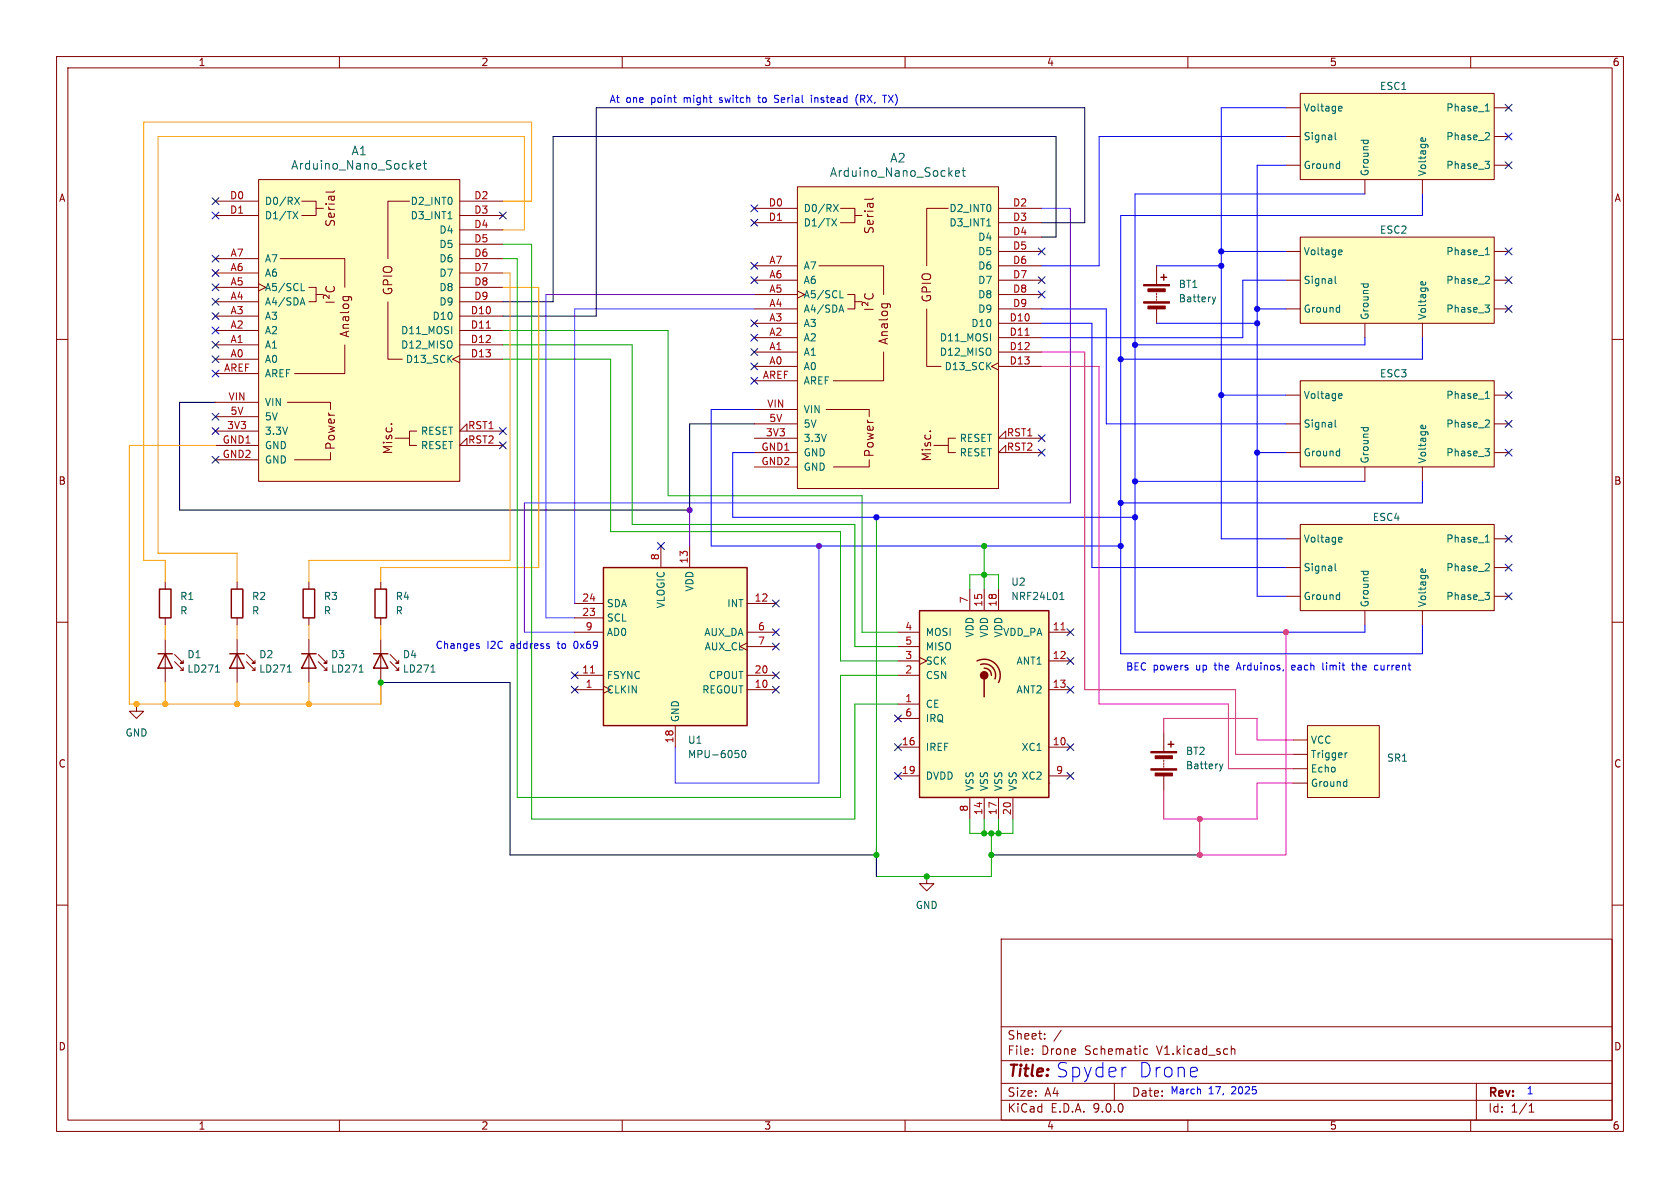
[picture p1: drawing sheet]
<svg xmlns="http://www.w3.org/2000/svg" width="297mm" height="210mm" viewBox="0 0 297 210" stroke-linecap="round" stroke-linejoin="round" font-family="sans-serif">
<g fill="none" stroke="#840000" stroke-width=".18">
<path d="M10 10h277v190h-277zM12 12h273v186h-273zM60 10v2M110 10v2M160 10v2M210 10v2M260 10v2M10 60h2M285 60h2M10 110h2M29.2 102.9v1.2M29.2 109.2v1.3"/>
<path d="M29.2 113v7.7M30.9 115.7l1.5 1.5h-.5h.5v-.5M30.9 117l1.5 1.5h-.5M32.4 118v.5M41.9 102.9v1.2M41.9 109.2v1.3M41.9 113v7.7M43.6 115.7l1.5 1.5h-.5h.5v-.5M43.6 117l1.5 1.5h-.5M45.1 118v.5M54.6 102.9v1.2M54.6 109.2v1.3"/>
<path d="M67.3 102.9v1.2M67.3 109.2v1.3M67.3 113v7.7M69 115.7l1.5 1.5h-.5h.5v-.5M69 117l1.5 1.5h-.5M70.5 118v.5M285 110h2M24.1 124.5v1.2h1.3l-1.3 1.3-1.2-1.3h1.2M24.1 124.5h.1M205.7 129.5v3.3M205.7 134.4v.2M205.7 134.9v.2"/>
<path d="M205.7 135.4v.2M205.7 137.2v2.5M10 160h2M177 166h108v32h-108zM285 160h2M60 198v2M110 198v2M160 198v2M177 194.5h108M177 191.5h108M177 187.5h108M177 181.5h108"/>
<path d="M182.5 186.3v.1M182.5 185.5v.1M184.7 183.6v.1M184.7 182.8v.1M187.6 182.1l-1.3 2M197 191.5v3M202.2 186.3l.3 .1 .4-.1M202.9 185.5l-.4-.1-.3 .1M210 198v2M217.7 185.5l.2-.1 .3 .1 .1 .9M260 198v2M261 191.5v6.5"/>
<path d="M270.3 196.6h.9M270.3 195.5l.4-.4v1.5"/>
</g>
<g fill="#840000" stroke="#840000" stroke-width=".18">
<path d="M203.5 132.8h4.5v.3h-4.5z"/>
<path d="M203.5 135.9h4.5v.2h-4.5z"/>
<path d="M204.2 133.6h3.1v.5h-3.1z"/>
<path d="M204.2 136.7h3.1v.5h-3.1z"/>
</g>
<path d="M27.9 115.6h2.6M28.2 104.1h2v5.1h-2zM29.2 115.6l1.3 2.5h-2.6zM40.6 115.6h2.6M40.9 104.1h2v5.1h-2zM41.9 115.6l1.3 2.5h-2.6zM53.6 104.1h2v5.1h-2zM66 115.6h2.6M66.3 104.1h2v5.1h-2zM67.3 115.6l1.3 2.5h-2.6zM206.5 131.6h1M207 131.1v1" fill="none" stroke="#840000" stroke-width=".25"/>
<path d="M38.1 118.8h.7M50.8 118.8h.7M76.2 118.8h.7M215.6 135.1l.3 .8M215.9 135.9l-.2 .4M216.2 135.1l-.3 .8" fill="none" stroke="#006464" stroke-width=".18"/>
<path d="M45.7 31.8h35.6v53.3h-35.6z" fill="#ffffc2"/>
<g fill="none" stroke="#840000" stroke-width=".18">
<path d="M38.1 35.6h7.6M38.1 38.1h7.6M45.7 31.8h35.6v53.3h-35.6zM53.3 35.6h2.6v2.5h-2.6M55.9 36.8h1.2M59.1 33.7l-.2 .3h-1.3M72.4 35.6h-3.8v10.1M81.3 35.6h7.6M81.3 38.1h7.6M38.1 45.7h7.6M38.1 48.3h7.6M38.1 50.8h7.6"/>
<path d="M38.1 53.3h7.6M38.1 55.9h7.6M38.1 58.4h7.6M45.7 50.2l1.3 .6-1.3 .6M49.5 45.7h11.5v5.1M54.6 50.8h1.3v2.5h-1.3M55.9 52.1h1.2M57.6 53.4h1.5M57.7 50.7a.61 .61 0 0 0 0 .7 .61 .61 0 0 0 .8 .2 .57 .57 0 0 0 .5-.3 .57 .57 0 0 0 0-.6M58.2 52.2v.6l-.5-.5a.31 .31 0 0 0-.5 .1v.4M60.6 52.4h1.3l.2 .2M60.7 52.4l-.1 .2"/>
<path d="M61.6 52.4l.1 .2M68.6 53.3v10.2h2.5M81.3 45.7h7.6M81.3 48.3h7.6M81.3 50.8h7.6M81.3 53.3h7.6M81.3 55.9h7.6M81.3 58.4h7.6M81.3 40.6h7.6M81.3 43.2h7.6M38.1 61h7.6M38.1 63.5h7.6"/>
<path d="M38.1 66h7.6M38.1 71.1h7.6M38.1 73.7h7.6M38.1 76.2h7.6M38.1 78.7h7.6M50.8 71.1h7.6v1.3M61 61v5h-8.9M69.1 75h.2M69.8 77.5h2.6M73.7 76.2h-1.3v2.5h1.3M81.3 62.9l-1.3 .6 1.3 .6M81.3 61h7.6"/>
<path d="M81.3 63.5h7.6M82.5 76.2v-1.3l-1.2 1.3h7.6M82.5 78.7v-1.2l-1.2 1.2h7.6M38.1 81.3h7.6M58.4 80v1.3h-6.3"/>
</g>
<path d="M51.8 37.4l.8 1.3M52.1 34.9l.8 1.2M52.6 37.4l-.8 1.3M52.9 34.9l-.8 1.2M73.7 29.4l.7-.1-.1-.3-.4-.1-.2 .2v.7h.6M74.8 28.9h.6M75 28.4v1.3l.4 .2M79.2 38.7h.7M53.2 53.6h.6M53.2 51.4h.7M53.5 52.6l.4 1.3" fill="none" stroke="#006464" stroke-width=".18"/>
<path d="M86 58h.7" fill="none" stroke="#a90000" stroke-width=".18"/>
<path d="M106.7 100.3h25.4v28h-25.4z" fill="#ffffc2"/>
<path d="M106.7 100.3h25.4v28h-25.4z" fill="none" stroke="#840000" stroke-width=".25"/>
<g fill="none" stroke="#840000" stroke-width=".18">
<path d="M116.8 96.5v3.8M121.9 96.5v3.8M101.6 106.7h5.1M101.6 109.2h5.1M101.6 111.8h5.1M101.6 119.4h5.1M132.1 113.7l-1.3 .6 1.3 .6M132.1 106.7h5.1M132.1 111.8h5.1M132.1 119.4h5.1M132.1 114.3h5.1M101.6 121.9h5.1"/>
<path d="M119.4 128.3v3.8M132.1 121.9h5.1"/>
</g>
<path d="M104.4 119h.7" fill="none" stroke="#a90000" stroke-width=".18"/>
<path d="M130 132.7h.6M130.5 133.2l.1 .2-.1 .5M131.3 132.7h.1a.68 .68 0 0 1 .5 .6 .68 .68 0 0 1-.5 .6 .84 .84 0 0 1-.1-1.2z" fill="none" stroke="#006464" stroke-width=".18"/>
<path d="M162.6 108h22.8v33h-22.8z" fill="#ffffc2"/>
<path d="M162.6 108h22.8v33h-22.8zM172.7 116.8a2.84 2.84 0 0 1 3.3 .6 2.84 2.84 0 0 1 .5 3.3M173.4 117.5a1.99 1.99 0 0 1 2 .4 1.99 1.99 0 0 1 .5 2.1M174 118.1a1.23 1.23 0 0 1 1.3 1.3M174 120v3.2" fill="none" stroke="#840000" stroke-width=".25"/>
<circle cx="174" cy="119.4" r=".63" fill="#840000" stroke="#840000" stroke-width=".25"/>
<g fill="none" stroke="#840000" stroke-width=".18">
<path d="M158.7 111.8h3.9M158.7 114.3h3.9M158.7 116.8h3.9M158.7 119.4h3.9M162.6 116.2l1.2 .6-1.2 .7M171.4 104.1v3.9M174 104.1v3.9M176.5 104.1v3.9M185.4 111.8h3.8M185.4 116.8h3.8M158.7 124.5h3.9M158.7 127h3.9"/>
<path d="M158.7 132.1h3.9M158.7 137.2h3.9M185.4 138.4h.1M185.4 132.1h3.8M185.4 137.2h3.8M185.4 121.9h3.8M171.4 141v3.8M174 141v3.8M176.5 141v3.8M179.1 141v3.8"/>
</g>
<path d="M187.6 111.3h.7" fill="none" stroke="#a90000" stroke-width=".18"/>
<path d="M187.4 106h.7M187.5 105l.2-.3v1.3" fill="none" stroke="#006464" stroke-width=".18"/>
<path d="M141 33h35.5v53.4h-35.5z" fill="#ffffc2"/>
<g fill="none" stroke="#840000" stroke-width=".18">
<path d="M133.3 36.8h7.7M133.3 39.4h7.7M141 33h35.5v53.4h-35.5zM148.6 36.8h2.5v2.6h-2.5M151.1 38.1h1.3M154.4 35l-.3 .2h-1.3M167.6 36.8h-3.8v10.2M176.5 36.8h7.6M176.5 39.4h7.6M133.3 47h7.7M133.3 49.5h7.7M133.3 52.1h7.7"/>
<path d="M133.3 54.6h7.7M133.3 57.2h7.7M133.3 59.7h7.7M141 51.4l1.2 .7-1.2 .6M144.8 47h11.4v5.1M149.9 52.1h1.2v2.5h-1.2M151.1 53.3h1.3M152.8 54.7h1.6M153 51.9a.61 .61 0 0 0 0 .8 .61 .61 0 0 0 .7 .2 .57 .57 0 0 0 .6-.3 .57 .57 0 0 0-.1-.7M153.4 53.4v.6l-.5-.5a.31 .31 0 0 0-.5 .2l.1 .3M155.9 53.7h1.2l.2 .1M156 53.7l-.1 .1"/>
<path d="M156.8 53.7l.1 .1M163.8 54.6v10.2h2.6M176.5 47h7.6M176.5 49.5h7.6M176.5 52.1h7.6M176.5 54.6h7.6M176.5 57.2h7.6M176.5 59.7h7.6M176.5 41.9h7.6M176.5 44.5h7.6M133.3 62.2h7.7M133.3 64.8h7.7"/>
<path d="M133.3 67.3h7.7M133.3 72.4h7.7M133.3 74.9h7.7M133.3 77.5h7.7M146 72.4h7.7v1.3M156.2 62.2v5.1h-8.9M164.4 76.2h.1M165.1 78.7h2.5M168.9 77.5h-1.3v2.5h1.3M176.5 64.1l-1.2 .7 1.2 .6M176.5 62.2h7.6M176.5 64.8h7.6"/>
<path d="M177.8 77.5v-1.3l-1.3 1.3h7.6M133.3 80h7.7M133.3 82.6h7.7M153.7 81.3v1.3h-6.4M177.8 80v-1.3l-1.3 1.3h7.6M54.6 113v7.7M56.3 115.7l1.5 1.5h-.5h.5v-.5M56.3 117l1.5 1.5h-.5M57.8 118v.5M163.8 154.9v1.3h1.3l-1.3 1.3-1.2-1.3h1.2M163.8 154.9h.1"/>
</g>
<path d="M147 38.7l.9 1.2M147.3 36.1l.9 1.3M147.9 38.7l-.9 1.2M148.2 36.1l-.9 1.3M168.9 30.7l.7-.2v-.3h-.5l-.2 .2 .1 .7h.6M170.1 30.2h.6M170.3 29.7v1.3l.4 .2M174.4 39.9h.8M148.4 54.8h.6M148.5 52.6h.6M148.7 53.9l.5 1.3M63.5 118.8h.7" fill="none" stroke="#006464" stroke-width=".18"/>
<path d="M181.2 59.3h.7" fill="none" stroke="#a90000" stroke-width=".18"/>
<path d="M53.3 115.6h2.6M54.6 115.6l1.3 2.5h-2.6z" fill="none" stroke="#840000" stroke-width=".25"/>
<path d="M229.9 92.7h34.3v15.3h-34.3z" fill="#ffffc2"/>
<path d="M227.3 95.3h2.6M229.9 92.7h34.3v15.3h-34.3zM264.2 95.3h2.5M227.3 100.3h2.6M227.3 105.4h2.6M241.3 108v2.5M251.5 108v2.5M264.2 100.3h2.5M264.2 105.4h2.5" fill="none" stroke="#840000" stroke-width=".18"/>
<g fill="none" stroke="#006464" stroke-width=".18">
<path d="M236 99.6v1.1l.2 .2M236.8 95h.4l.1 .3-.7 .1M237.2 95.8h-.4M262.6 95.8h.7M262.8 94.7l.1-.1v1.2M263.1 99.6l.2 .3-.1 .3-.7 .7h.8M236.7 105.1l.1 .1M236.8 104.7v1.3M236.8 105.9l-.1 .1M240.6 101h1.3M241.1 101l-.1 .1M241.8 101l.1 .1"/>
<path d="M251.2 101l.1-.4h.2l.1 .6M252 100.6v.4M262.5 104.7h.8l-.4 .5M263.1 105.2l.2 .2v.3l-.2 .3"/>
</g>
<path d="M229.9 67.3h34.3v15.3h-34.3z" fill="#ffffc2"/>
<g fill="none" stroke="#840000" stroke-width=".18">
<path d="M204.5 47v3.3M204.5 51.8v.3M204.5 52.3v.3M204.5 52.8v.3M204.5 54.6v2.6M227.3 69.9h2.6M227.3 74.9h2.6M229.9 67.3h34.3v15.3h-34.3zM264.2 69.9h2.5M264.2 74.9h2.5M227.3 80h2.6M241.3 82.6v2.5"/>
<path d="M251.5 82.6v2.5M264.2 80h2.5"/>
</g>
<g fill="none" stroke="#006464" stroke-width=".18">
<path d="M214.3 52.5l.3 .8M214.6 53.3l-.2 .4M214.9 52.5l-.3 .8M236 74.2v1.1l.2 .2M236.7 79.7l.1 .1M236.8 69.6h.4l.1 .3-.7 .1M236.8 79.3v1.3M237.2 70.4h-.4M240.6 75.6h1.3M241.1 75.6l-.1 .1M241.8 75.6l.1 .1M251.2 75.6l.1-.4h.2l.1 .6"/>
<path d="M252 75.2v.4M262.5 79.3h.8l-.4 .5M262.6 70.4h.7M262.8 69.3l.1-.1v1.2M263.1 74.2l.2 .3-.1 .3-.7 .7h.8M263.1 79.8l.2 .2v.3l-.2 .3M236.8 80.5l-.1 .1"/>
</g>
<g fill="#840000" stroke="#840000" stroke-width=".18">
<path d="M202.2 50.3h4.6v.2h-4.6z"/>
<path d="M202.2 53.3h4.6v.3h-4.6z"/>
<path d="M202.9 51.1h3.1v.5h-3.1z"/>
<path d="M202.9 54.1h3.1v.5h-3.1z"/>
</g>
<path d="M205.2 49h1M205.7 48.5v1" fill="none" stroke="#840000" stroke-width=".25"/>
<path d="M229.9 16.5h34.3v15.3h-34.3z" fill="#ffffc2"/>
<path d="M227.3 19.1h2.6M229.9 16.5h34.3v15.3h-34.3zM264.2 19.1h2.5M227.3 24.1h2.6M227.3 29.2h2.6M241.3 31.8v2.5M251.5 31.8v2.5M264.2 24.1h2.5M264.2 29.2h2.5" fill="none" stroke="#840000" stroke-width=".18"/>
<g fill="none" stroke="#006464" stroke-width=".18">
<path d="M236.8 18.8h.4l.1 .3-.7 .1M237.2 19.6h-.4M262.6 19.6h.7M262.8 18.5l.1-.1v1.2M236 23.4v1.1l.2 .2M236.7 28.9l.1 .1M236.8 28.5v1.3M236.8 29.7l-.1 .1M240.6 24.8h1.3M241.1 24.8l-.1 .1M241.8 24.8l.1 .1M251.2 24.8l.1-.4h.2l.1 .6"/>
<path d="M252 24.4v.4M262.5 28.5h.8l-.4 .5M263.1 23.4l.2 .3-.1 .3-.7 .7h.8M263.1 29l.2 .2v.3l-.2 .3"/>
</g>
<path d="M229.9 41.9h34.3v15.3h-34.3z" fill="#ffffc2"/>
<path d="M227.3 44.5h2.6M227.3 49.5h2.6M227.3 54.6h2.6M229.9 41.9h34.3v15.3h-34.3zM241.3 57.2v2.5M251.5 57.2v2.5M264.2 44.5h2.5M264.2 49.5h2.5M264.2 54.6h2.5" fill="none" stroke="#840000" stroke-width=".18"/>
<g fill="none" stroke="#006464" stroke-width=".18">
<path d="M236 48.8v1.1l.2 .2M236.7 54.3l.1 .1M236.8 44.2h.4l.1 .3-.7 .1M236.8 53.9v1.3M236.8 55.1l-.1 .1M237.2 45h-.4M240.6 50.2h1.3M241.1 50.2l-.1 .1M241.8 50.2l.1 .1M251.2 50.2l.1-.4h.2l.1 .6M252 49.8v.4M262.5 53.9h.8l-.4 .5"/>
<path d="M262.6 45h.7M262.8 43.9l.1-.1v1.2M263.1 48.8l.2 .3-.1 .3-.7 .7h.8M263.1 54.4l.2 .2v.3l-.2 .3"/>
</g>
<path d="M231.1 128.3h12.7v12.7h-12.7z" fill="#ffffc2"/>
<path d="M228.6 130.8h2.5M228.6 133.4h2.5M228.6 135.9h2.5M228.6 138.4h2.5M231.1 128.3h12.7v12.7h-12.7z" fill="none" stroke="#840000" stroke-width=".18"/>
<path d="M238 138.2h.1M238.1 137.7v1.3M238.1 138.9l-.1 .1M238.2 133.1l-.3 .1" fill="none" stroke="#006464" stroke-width=".18"/>
<g fill="none" stroke="#00f" stroke-width=".18">
<path d="M227.3 19.1h-11.4v76.2h11.4M227.3 29.2h-5.1v76.2h5.1M227.3 24.1h-33v22.9h-10.2M241.3 34.3h-40.6v77.5h40.6v-1.3M251.5 34.3v3.8h-53.4v77.5h53.4v-5.1M184.1 54.6h11.5v20.3h31.7M184.1 57.2h8.9v43.1h34.3M204.5 47h11.4M204.5 57.2h17.7M215.9 44.5h11.4M222.2 54.6h5.1M227.3 49.5h-7.6v10.2h-35.6"/>
<path d="M241.3 59.7v1.3h-40.6M251.5 59.7v3.8h-53.4M133.3 72.4h-7.6v24.1h72.4M215.9 69.9h11.4M133.3 80h-3.8v11.4h71.2M200.7 85.1h40.6M222.2 80h5.1M251.5 85.1v3.8h-53.4"/>
</g>
<path d="M184.1 39.4h7.7v-20.3h-86.4v36.8h-16.5M184.1 41.9h2.6v-17.8h-88.9v29.2h-8.9M38.1 71.1h-6.4v19.1h90.2v-15.3h11.4M67.3 124.5v-3.8h22.9v30.4h64.7M154.9 149.9v5M175.3 151.1h36.8" fill="none" stroke="#000" stroke-width=".18"/>
<path d="M184.1 36.8h5.1v52.1h-96.5v22.9h8.9M133.3 52.1h-36.8v57.1h5.1M133.3 54.6h-31.7v52.1M121.9 90.2v6.3M144.8 96.5v41.9h-25.4v-6.3" fill="none" stroke="#8000ff" stroke-width=".18"/>
<path d="M88.9 43.2h5.1v101.6h57.1v-20.3h7.6M88.9 58.4h29.2v29.2h34.3v24.2h6.3M88.9 45.7h2.5v95.3h57.2v-21.6h10.1M88.9 61h22.9v31.7h39.3v21.6h7.6M88.9 63.5h19v30.5h40.7v22.8h10.1M154.9 91.4v63.5h20.4v-7.6M174 96.5v7.6M171.4 104.1v-2.5h5.1v2.5M171.4 144.8v2.5h7.7v-2.5M174 144.8v2.5" fill="none" stroke="#00ab00" stroke-width=".18"/>
<path d="M184.1 62.2h7.7v59.7h26.6v11.5h10.2M184.1 64.8h10.2v59.7h22.9v11.4h11.4M227.3 111.8v39.3h-15.2v-6.3M205.7 129.5v-2.5h16.5v3.8h6.4M228.6 138.4h-6.4v6.4h-16.5v-5.1" fill="none" stroke="#ff0091" stroke-width=".18"/>
<path d="M88.9 35.6h5.1v-14h-68.6v77.5h3.8v3.8M88.9 50.8h6.3v49.5h-27.9v2.6M88.9 40.6h3.8v-16.5h-64.8v73.7h14v5.1M88.9 48.3h1.3v50.8h-35.6v3.8M38.1 78.7h-15.2v45.8h44.4v-3.8M29.2 110.5v2.5M41.9 110.5v2.5M54.6 110.5v2.5M67.3 110.5v2.5M29.2 120.7v3.8M41.9 120.7v3.8M54.6 120.7v3.8" fill="none" stroke="#ff9d00" stroke-width=".18"/>
<path d="M176.5 144.8v2.5" fill="none" stroke="#009600" stroke-width=".18"/>
<g fill="none" stroke="#000084" stroke-width=".18">
<path d="M266.1 18.4l1.2 1.3M267.3 18.4l-1.2 1.3M37.5 35l1.2 1.2M37.5 37.5l1.2 1.2M38.7 35l-1.2 1.2M38.7 37.5l-1.2 1.2M88.3 37.5l1.2 1.2M89.5 37.5l-1.2 1.2M132.7 36.2l1.3 1.2M132.7 38.8l1.3 1.2M134 36.2l-1.3 1.2M134 38.8l-1.3 1.2"/>
<path d="M266.1 23.5l1.2 1.2M266.1 28.6l1.2 1.2M267.3 23.5l-1.2 1.2M267.3 28.6l-1.2 1.2M37.5 45.1l1.2 1.2M37.5 50.2l1.2 1.2M37.5 47.7l1.2 1.2M37.5 52.7l1.2 1.2M37.5 55.3l1.2 1.2M37.5 57.8l1.2 1.2M38.7 45.1l-1.2 1.2M38.7 50.2l-1.2 1.2"/>
<path d="M38.7 47.7l-1.2 1.2M38.7 52.7l-1.2 1.2M38.7 55.3l-1.2 1.2M38.7 57.8l-1.2 1.2M132.7 48.9l1.3 1.2M132.7 46.4l1.3 1.2M132.7 56.5l1.3 1.3M132.7 59.1l1.3 1.2M134 48.9l-1.3 1.2M134 46.4l-1.3 1.2M134 56.5l-1.3 1.3M134 59.1l-1.3 1.2"/>
<path d="M183.5 51.5l1.3 1.2M183.5 48.9l1.3 1.2M183.5 43.8l1.3 1.3M184.8 51.5l-1.3 1.2M184.8 48.9l-1.3 1.2M184.8 43.8l-1.3 1.3M266.1 54l1.2 1.2M266.1 48.9l1.2 1.2M266.1 43.8l1.2 1.3M267.3 54l-1.2 1.2M267.3 48.9l-1.2 1.2M267.3 43.8l-1.2 1.3"/>
<path d="M37.5 62.9l1.2 1.2M37.5 60.4l1.2 1.2M37.5 75.6l1.2 1.2M37.5 73.1l1.2 1.2M37.5 65.4l1.2 1.2M38.7 62.9l-1.2 1.2M38.7 60.4l-1.2 1.2M38.7 75.6l-1.2 1.2M38.7 73.1l-1.2 1.2M38.7 65.4l-1.2 1.2M88.3 78.1l1.2 1.2M88.3 75.6l1.2 1.2"/>
<path d="M89.5 78.1l-1.2 1.2M89.5 75.6l-1.2 1.2M132.7 66.7l1.3 1.2M132.7 64.2l1.3 1.2M132.7 61.6l1.3 1.2M134 66.7l-1.3 1.2M134 64.2l-1.3 1.2M134 61.6l-1.3 1.2M183.5 76.9l1.3 1.2M183.5 79.4l1.3 1.2M184.8 76.9l-1.3 1.2M184.8 79.4l-1.3 1.2"/>
<path d="M266.1 74.3l1.2 1.2M266.1 79.4l1.2 1.2M266.1 69.2l1.2 1.3M267.3 74.3l-1.2 1.2M267.3 79.4l-1.2 1.2M267.3 69.2l-1.2 1.3M37.5 80.7l1.2 1.2M38.7 80.7l-1.2 1.2M116.2 95.9l1.2 1.2M117.4 95.9l-1.2 1.2M266.1 94.6l1.2 1.3M266.1 99.7l1.2 1.2"/>
<path d="M267.3 94.6l-1.2 1.3M267.3 99.7l-1.2 1.2M101 118.8l1.2 1.2M102.2 118.8l-1.2 1.2M136.6 113.7l1.2 1.2M136.6 106.1l1.2 1.2M136.6 111.2l1.2 1.2M136.6 118.8l1.2 1.2M137.8 113.7l-1.2 1.2M137.8 106.1l-1.2 1.2M137.8 111.2l-1.2 1.2M137.8 118.8l-1.2 1.2"/>
<path d="M188.6 116.2l1.2 1.2M188.6 111.2l1.2 1.2M189.8 116.2l-1.2 1.2M189.8 111.2l-1.2 1.2M266.1 104.8l1.2 1.2M267.3 104.8l-1.2 1.2M101 121.3l1.2 1.2M102.2 121.3l-1.2 1.2M136.6 121.3l1.2 1.2M137.8 121.3l-1.2 1.2M158.1 136.6l1.3 1.2M158.1 126.4l1.3 1.2"/>
<path d="M158.1 131.5l1.3 1.2M159.4 136.6l-1.3 1.2M159.4 126.4l-1.3 1.2M159.4 131.5l-1.3 1.2M188.6 121.3l1.2 1.2M188.6 131.5l1.2 1.2M188.6 136.6l1.2 1.2M189.8 121.3l-1.2 1.2M189.8 131.5l-1.2 1.2M189.8 136.6l-1.2 1.2"/>
</g>
<g fill="none" stroke="#0000c2" stroke-width=".18">
<path d="M134 17.3h.4M134.1 16.8l.1 1.2M136.9 18l.5 .1M137.5 16.8h-.3l-.3 .3 .1 .3 .4 .1M143.4 16.8v.2M143.4 17.3v.8M151.7 16.7a1.46 1.46 0 0 0 0 1.9M156 16.8h.8M84.4 114.2l.3 .1 .1 .1-.2 .2h-.3M84.4 113.8h.3M228.5 117.6l-.1 .2v.5l.1 .1M229 117.9l-.6 .1"/>
<path d="M233.9 117.2v1.1l.1 .1M238.9 117.6h.5M239.1 117.2v1.1l.3 .1M243.1 117.7h.5M243.1 118.4h.5M212.2 192.6v.8"/>
</g>
<g fill="#00f" stroke="#00f" stroke-width=".18">
<circle cx="222.2" cy="54.6" r=".46"/>
<circle cx="222.2" cy="57.2" r=".46"/>
<circle cx="215.9" cy="44.5" r=".46"/>
<circle cx="215.9" cy="47" r=".46"/>
<circle cx="200.7" cy="61" r=".46"/>
<circle cx="198.1" cy="96.5" r=".46"/>
<circle cx="154.9" cy="91.4" r=".46"/>
<circle cx="198.1" cy="88.9" r=".46"/>
<circle cx="200.7" cy="85.1" r=".46"/>
<circle cx="198.1" cy="63.5" r=".46"/>
<circle cx="215.9" cy="69.9" r=".46"/>
<circle cx="200.7" cy="91.4" r=".46"/>
<circle cx="222.2" cy="80" r=".46"/>
</g>
<g fill="#00ab00" stroke="#00ab00" stroke-width=".18">
<circle cx="174" cy="101.6" r=".46"/>
<circle cx="174" cy="96.5" r=".46"/>
<circle cx="176.5" cy="147.3" r=".46"/>
<circle cx="175.3" cy="147.3" r=".46"/>
<circle cx="174" cy="147.3" r=".46"/>
<circle cx="175.3" cy="151.1" r=".46"/>
</g>
<g fill="#ff06bd" stroke="#ff06bd" stroke-width=".18">
<circle cx="212.1" cy="144.8" r=".46"/>
<circle cx="212.1" cy="151.1" r=".46"/>
<circle cx="227.3" cy="111.8" r=".46"/>
</g>
<g fill="#009600" stroke="#009600" stroke-width=".18">
<circle cx="163.8" cy="154.9" r=".46"/>
<circle cx="154.9" cy="151.1" r=".46"/>
<circle cx="67.3" cy="120.7" r=".46"/>
</g>
<g fill="#8000ff" stroke="#8000ff" stroke-width=".18">
<circle cx="144.8" cy="96.5" r=".46"/>
<circle cx="121.9" cy="90.2" r=".46"/>
</g>
<g fill="#ff7500" stroke="#ff7500" stroke-width=".18">
<circle cx="29.2" cy="124.5" r=".46"/>
<circle cx="24.1" cy="124.5" r=".46"/>
<circle cx="41.9" cy="124.5" r=".46"/>
<circle cx="54.6" cy="124.5" r=".46"/>
</g>
<g font-size="3.5" fill="#0000c2">
<text x="186.7" y="190.7">Spyder</text>
<text x="201.2" y="190.7">Drone</text>
</g>
<text font-size="2.8" fill="#840000" x="178" y="190.9">Title:</text>
<g font-size="2.1" fill="#006464">
<text x="62" y="27.7">A1</text>
<text x="157.3" y="28.9">A2</text>
<text x="51.4" y="30.2">Arduino_Nano_Socket</text>
<text x="146.6" y="31.5">Arduino_Nano_Socket</text>
</g>
<g font-size="2.1" fill="#840000">
<text x="59.4" y="40.2" transform="rotate(-90 59.4 40.2)">Serial</text>
<text x="154.7" y="41.5" transform="rotate(-90 154.7 41.5)">Serial</text>
<text x="69.6" y="52.3" transform="rotate(-90 69.6 52.3)">GPIO</text>
<text x="164.8" y="53.6" transform="rotate(-90 164.8 53.6)">GPIO</text>
<text x="62" y="59.8" transform="rotate(-90 62 59.8)">Analog</text>
<text x="157.2" y="61" transform="rotate(-90 157.2 61)">Analog</text>
<text x="59.4" y="79.7" transform="rotate(-90 59.4 79.7)">Power</text>
<text x="69.6" y="80.4" transform="rotate(-90 69.6 80.4)">Misc.</text>
<text x="154.7" y="80.9" transform="rotate(-90 154.7 80.9)">Power</text>
<text x="164.8" y="81.7" transform="rotate(-90 164.8 81.7)">Misc.</text>
<text x="178" y="184">Sheet:</text>
<text x="178" y="186.7">File:</text>
<text x="184.1" y="186.7">Drone</text>
<text x="191.8" y="186.7">Schematic</text>
<text x="204.7" y="186.7">V1.kicad_sch</text>
<text x="178" y="196.9">KiCad</text>
<text x="178" y="194.1">Size:</text>
<text x="184.7" y="194.1">A4</text>
<text x="185.7" y="196.9">E.D.A.</text>
<text x="193.3" y="196.9">9.0.0</text>
<text x="200" y="194.1">Date:</text>
<text x="263" y="194.3">Rev:</text>
<text x="263" y="196.9">Id:</text>
<text x="267.1" y="196.9">1/1</text>
</g>
<g font-size="1.8" fill="#840000">
<text x="35" y="11.9">1</text>
<text x="85" y="11.9">2</text>
<text x="135" y="11.9">3</text>
<text x="185" y="11.9">4</text>
<text x="235" y="11.9">5</text>
<text x="285" y="11.9">6</text>
<text x="10.3" y="35.9">A</text>
<text x="285.3" y="35.9">A</text>
<text x="10.3" y="85.9">B</text>
<text x="285.3" y="85.9">B</text>
<text x="10.3" y="135.9">C</text>
<text x="285.3" y="135.9">C</text>
<text x="10.3" y="185.9">D</text>
<text x="285.3" y="185.9">D</text>
<text x="35" y="199.9">1</text>
<text x="85" y="199.9">2</text>
<text x="135" y="199.9">3</text>
<text x="185" y="199.9">4</text>
<text x="235" y="199.9">5</text>
<text x="285" y="199.9">6</text>
</g>
<g font-size="1.8" fill="#006464">
<text x="243.9" y="16.1">ESC1</text>
<text x="230.4" y="19.9">Voltage</text>
<text x="255.6" y="19.9">Phase_1</text>
<text x="230.4" y="25">Signal</text>
<text x="255.6" y="25">Phase_2</text>
<text x="230.4" y="30.1">Ground</text>
<text x="242.2" y="31.2" transform="rotate(-90 242.2 31.2)">Ground</text>
<text x="252.3" y="31.2" transform="rotate(-90 252.3 31.2)">Voltage</text>
<text x="255.6" y="30.1">Phase_3</text>
<text x="46.7" y="36.4">D0/RX</text>
<text x="46.7" y="39">D1/TX</text>
<text x="72.5" y="36.4">D2_INT0</text>
<text x="72.5" y="39">D3_INT1</text>
<text x="77.6" y="41.5">D4</text>
<text x="142" y="37.7">D0/RX</text>
<text x="142" y="40.2">D1/TX</text>
<text x="167.8" y="37.7">D2_INT0</text>
<text x="167.8" y="40.2">D3_INT1</text>
<text x="243.9" y="41.5">ESC2</text>
<text x="46.7" y="46.6">A7</text>
<text x="77.6" y="44">D5</text>
<text x="77.6" y="46.6">D6</text>
<text x="142" y="47.9">A7</text>
<text x="172.8" y="42.8">D4</text>
<text x="172.8" y="45.3">D5</text>
<text x="172.8" y="47.9">D6</text>
<text x="230.4" y="45.3">Voltage</text>
<text x="255.6" y="45.3">Phase_1</text>
<text x="46.7" y="49.1">A6</text>
<text x="46.7" y="51.7">A5/SCL</text>
<text x="77.6" y="49.1">D7</text>
<text x="77.6" y="51.7">D8</text>
<text x="142" y="50.4">A6</text>
<text x="142" y="52.9">A5/SCL</text>
<text x="172.8" y="50.4">D7</text>
<text x="172.8" y="52.9">D8</text>
<text x="208.3" y="51.1">BT1</text>
<text x="208.3" y="53.6">Battery</text>
<text x="230.4" y="50.4">Signal</text>
<text x="255.6" y="50.4">Phase_2</text>
<text x="46.7" y="54.2">A4/SDA</text>
<text x="46.7" y="56.7">A3</text>
<text x="46.7" y="59.3">A2</text>
<text x="70.8" y="59.3">D11_MOSI</text>
<text x="76.4" y="56.7">D10</text>
<text x="77.6" y="54.2">D9</text>
<text x="142" y="55.5">A4/SDA</text>
<text x="142" y="58">A3</text>
<text x="171.6" y="58">D10</text>
<text x="172.8" y="55.5">D9</text>
<text x="230.4" y="55.5">Ground</text>
<text x="242.2" y="56.6" transform="rotate(-90 242.2 56.6)">Ground</text>
<text x="252.3" y="56.6" transform="rotate(-90 252.3 56.6)">Voltage</text>
<text x="255.6" y="55.5">Phase_3</text>
<text x="46.7" y="61.8">A1</text>
<text x="46.7" y="64.4">A0</text>
<text x="70.8" y="61.8">D12_MISO</text>
<text x="71.7" y="64.4">D13_SCK</text>
<text x="142" y="60.6">A2</text>
<text x="142" y="63.1">A1</text>
<text x="142" y="65.6">A0</text>
<text x="166.1" y="60.6">D11_MOSI</text>
<text x="166.1" y="63.1">D12_MISO</text>
<text x="166.9" y="65.6">D13_SCK</text>
<text x="46.7" y="66.9">AREF</text>
<text x="46.7" y="72">VIN</text>
<text x="142" y="68.2">AREF</text>
<text x="230.4" y="70.7">Voltage</text>
<text x="243.9" y="66.9">ESC3</text>
<text x="255.6" y="70.7">Phase_1</text>
<text x="46.7" y="74.5">5V</text>
<text x="46.7" y="77.1">3.3V</text>
<text x="74.3" y="77.1">RESET</text>
<text x="142" y="73.3">VIN</text>
<text x="142" y="75.8">5V</text>
<text x="230.4" y="75.8">Signal</text>
<text x="255.6" y="75.8">Phase_2</text>
<text x="46.7" y="79.6">GND</text>
<text x="46.7" y="82.1">GND</text>
<text x="74.3" y="79.6">RESET</text>
<text x="142" y="78.3">3.3V</text>
<text x="142" y="80.9">GND</text>
<text x="142" y="83.4">GND</text>
<text x="169.6" y="78.3">RESET</text>
<text x="169.6" y="80.9">RESET</text>
<text x="230.4" y="80.9">Ground</text>
<text x="242.2" y="82" transform="rotate(-90 242.2 82)">Ground</text>
<text x="252.3" y="82" transform="rotate(-90 252.3 82)">Voltage</text>
<text x="255.6" y="80.9">Phase_3</text>
<text x="242.6" y="92.3">ESC4</text>
<text x="230.4" y="96.1">Voltage</text>
<text x="230.4" y="101.2">Signal</text>
<text x="255.6" y="96.1">Phase_1</text>
<text x="255.6" y="101.2">Phase_2</text>
<text x="31.8" y="106.3">R1</text>
<text x="44.5" y="106.3">R2</text>
<text x="57.2" y="106.3">R3</text>
<text x="69.9" y="106.3">R4</text>
<text x="107.2" y="107.5">SDA</text>
<text x="117.7" y="107.6" transform="rotate(-90 117.7 107.6)">VLOGIC</text>
<text x="122.8" y="104.7" transform="rotate(-90 122.8 104.7)">VDD</text>
<text x="128.5" y="107.5">INT</text>
<text x="178.7" y="103.7">U2</text>
<text x="178.7" y="106.3">NRF24L01</text>
<text x="230.4" y="106.3">Ground</text>
<text x="242.2" y="107.4" transform="rotate(-90 242.2 107.4)">Ground</text>
<text x="252.3" y="107.4" transform="rotate(-90 252.3 107.4)">Voltage</text>
<text x="255.6" y="106.3">Phase_3</text>
<text x="31.8" y="108.8">R</text>
<text x="44.5" y="108.8">R</text>
<text x="57.2" y="108.8">R</text>
<text x="69.9" y="108.8">R</text>
<text x="107.2" y="110.1">SCL</text>
<text x="107.2" y="112.6">AD0</text>
<text x="124.4" y="112.6">AUX_DA</text>
<text x="163.6" y="112.6">MOSI</text>
<text x="172.3" y="112.8" transform="rotate(-90 172.3 112.8)">VDD</text>
<text x="174.9" y="112.8" transform="rotate(-90 174.9 112.8)">VDD</text>
<text x="177.2" y="112.6">VDD_PA</text>
<text x="177.4" y="112.8" transform="rotate(-90 177.4 112.8)">VDD</text>
<text x="33" y="116.6">D1</text>
<text x="33" y="119.1">LD271</text>
<text x="45.7" y="116.6">D2</text>
<text x="45.7" y="119.1">LD271</text>
<text x="58.4" y="116.6">D3</text>
<text x="58.4" y="119.1">LD271</text>
<text x="71.1" y="116.6">D4</text>
<text x="71.1" y="119.1">LD271</text>
<text x="124.5" y="115.2">AUX_CL</text>
<text x="163.6" y="115.2">MISO</text>
<text x="163.6" y="117.7">SCK</text>
<text x="179.6" y="117.7">ANT1</text>
<text x="107.2" y="120.2">FSYNC</text>
<text x="107.2" y="122.8">CLKIN</text>
<text x="124.1" y="122.8">REGOUT</text>
<text x="125.2" y="120.2">CPOUT</text>
<text x="163.6" y="120.2">CSN</text>
<text x="163.6" y="125.3">CE</text>
<text x="179.6" y="122.8">ANT2</text>
<text x="22.1" y="130.4">GND</text>
<text x="120.2" y="127.8" transform="rotate(-90 120.2 127.8)">GND</text>
<text x="121.5" y="131.7">U1</text>
<text x="163.6" y="127.9">IRQ</text>
<text x="231.6" y="131.7">VCC</text>
<text x="121.5" y="134.2">MPU-6050</text>
<text x="163.6" y="132.9">IREF</text>
<text x="180.5" y="132.9">XC1</text>
<text x="209.6" y="133.6">BT2</text>
<text x="209.6" y="136.2">Battery</text>
<text x="231.6" y="134.2">Trigger</text>
<text x="231.6" y="136.8">Echo</text>
<text x="245.1" y="134.8">SR1</text>
<text x="163.6" y="138">DVDD</text>
<text x="172.3" y="140" transform="rotate(-90 172.3 140)">VSS</text>
<text x="174.9" y="140" transform="rotate(-90 174.9 140)">VSS</text>
<text x="177.4" y="140" transform="rotate(-90 177.4 140)">VSS</text>
<text x="179.9" y="140" transform="rotate(-90 179.9 140)">VSS</text>
<text x="180.5" y="138">XC2</text>
<text x="231.6" y="139.3">Ground</text>
<text x="161.8" y="160.9">GND</text>
</g>
<g font-size="1.8" fill="#0000c2">
<text x="107.7" y="18.4">At</text>
<text x="110.7" y="18.4">one</text>
<text x="115.2" y="18.4">point</text>
<text x="121.2" y="18.4">might</text>
<text x="127.7" y="18.4">switch</text>
<text x="134.7" y="18.4">to</text>
<text x="137.8" y="18.4">Serial</text>
<text x="144.5" y="18.4">instead</text>
<text x="152.5" y="18.4">(RX,</text>
<text x="157.6" y="18.4">TX)</text>
<text x="76.9" y="114.9">Changes</text>
<text x="86.1" y="114.9">I2C</text>
<text x="90.3" y="114.9">address</text>
<text x="98.9" y="114.9">to</text>
<text x="101.9" y="114.9">0x69</text>
<text x="199" y="118.7">BEC powers</text>
<text x="211.5" y="118.7">up</text>
<text x="215" y="118.7">the</text>
<text x="219.2" y="118.7">Arduinos,</text>
<text x="229" y="118.7">each</text>
<text x="234.7" y="118.7">limit</text>
<text x="240.1" y="118.7">the</text>
<text x="244.3" y="118.7">current</text>
<text x="206.8" y="193.7">March</text>
<text x="213.6" y="193.7">17,</text>
<text x="217.8" y="193.7">2025</text>
<text x="269.8" y="193.7">1</text>
</g>
<g font-size="1.8" fill="#a90000">
<text x="40.6" y="35.3">D0</text>
<text x="83.7" y="35.3">D2</text>
<text x="40.6" y="37.8">D1</text>
<text x="83.7" y="37.8">D3</text>
<text x="83.7" y="40.4">D4</text>
<text x="135.8" y="36.6">D0</text>
<text x="135.8" y="39.1">D1</text>
<text x="179" y="36.6">D2</text>
<text x="179" y="39.1">D3</text>
<text x="179" y="41.7">D4</text>
<text x="40.7" y="45.5">A7</text>
<text x="83.7" y="42.9">D5</text>
<text x="83.7" y="45.5">D6</text>
<text x="135.9" y="46.7">A7</text>
<text x="179" y="44.2">D5</text>
<text x="179" y="46.7">D6</text>
<text x="40.7" y="48">A6</text>
<text x="40.7" y="50.5">A5</text>
<text x="40.7" y="53.1">A4</text>
<text x="83.7" y="48">D7</text>
<text x="83.7" y="50.5">D8</text>
<text x="83.7" y="53.1">D9</text>
<text x="135.9" y="49.3">A6</text>
<text x="135.9" y="51.8">A5</text>
<text x="179" y="49.3">D7</text>
<text x="179" y="51.8">D8</text>
<text x="40.7" y="55.6">A3</text>
<text x="40.7" y="58.2">A2</text>
<text x="83.1" y="55.6">D10</text>
<text x="83.1" y="58.2">D11</text>
<text x="135.9" y="54.4">A4</text>
<text x="135.9" y="56.9">A3</text>
<text x="135.9" y="59.4">A2</text>
<text x="178.4" y="56.9">D10</text>
<text x="178.4" y="59.4">D11</text>
<text x="179" y="54.4">D9</text>
<text x="39.5" y="65.8">AREF</text>
<text x="40.7" y="60.7">A1</text>
<text x="40.7" y="63.2">A0</text>
<text x="83.1" y="60.7">D12</text>
<text x="83.1" y="63.2">D13</text>
<text x="135.9" y="62">A1</text>
<text x="135.9" y="64.5">A0</text>
<text x="178.4" y="62">D12</text>
<text x="178.4" y="64.5">D13</text>
<text x="40.3" y="70.9">VIN</text>
<text x="134.8" y="67.1">AREF</text>
<text x="40.1" y="75.9">3V3</text>
<text x="40.7" y="73.4">5V</text>
<text x="82.7" y="75.9">RST1</text>
<text x="135.3" y="77.2">3V3</text>
<text x="135.5" y="72.1">VIN</text>
<text x="135.9" y="74.7">5V</text>
<text x="177.9" y="77.2">RST1</text>
<text x="39.3" y="78.5">GND1</text>
<text x="39.3" y="81">GND2</text>
<text x="82.7" y="78.5">RST2</text>
<text x="134.5" y="79.8">GND1</text>
<text x="134.5" y="82.3">GND2</text>
<text x="177.9" y="79.8">RST2</text>
<text x="116.6" y="99.1" transform="rotate(-90 116.6 99.1)">8</text>
<text x="121.7" y="99.7" transform="rotate(-90 121.7 99.7)">13</text>
<text x="102.8" y="106.4">24</text>
<text x="133.3" y="106.4">12</text>
<text x="171.2" y="106.8" transform="rotate(-90 171.2 106.8)">7</text>
<text x="173.7" y="107.4" transform="rotate(-90 173.7 107.4)">15</text>
<text x="176.3" y="107.4" transform="rotate(-90 176.3 107.4)">18</text>
<text x="102.8" y="109">23</text>
<text x="103.4" y="111.5">9</text>
<text x="133.9" y="111.5">6</text>
<text x="159.9" y="111.5">4</text>
<text x="186" y="111.5">11</text>
<text x="102.8" y="119.1">11</text>
<text x="133.3" y="119.1">20</text>
<text x="133.9" y="114">7</text>
<text x="159.9" y="114">5</text>
<text x="159.9" y="116.6">3</text>
<text x="159.9" y="119.1">2</text>
<text x="186" y="116.6">12</text>
<text x="103.4" y="121.7">1</text>
<text x="133.3" y="121.7">10</text>
<text x="159.9" y="124.2">1</text>
<text x="186" y="121.7">13</text>
<text x="119.1" y="131.5" transform="rotate(-90 119.1 131.5)">18</text>
<text x="159.3" y="131.8">16</text>
<text x="159.9" y="126.7">6</text>
<text x="186" y="131.8">10</text>
<text x="159.3" y="136.9">19</text>
<text x="186.6" y="136.9">9</text>
<text x="171.2" y="143.6" transform="rotate(-90 171.2 143.6)">8</text>
<text x="173.7" y="144.2" transform="rotate(-90 173.7 144.2)">14</text>
<text x="176.3" y="144.2" transform="rotate(-90 176.3 144.2)">17</text>
<text x="178.8" y="144.2" transform="rotate(-90 178.8 144.2)">20</text>
</g>
</svg>
